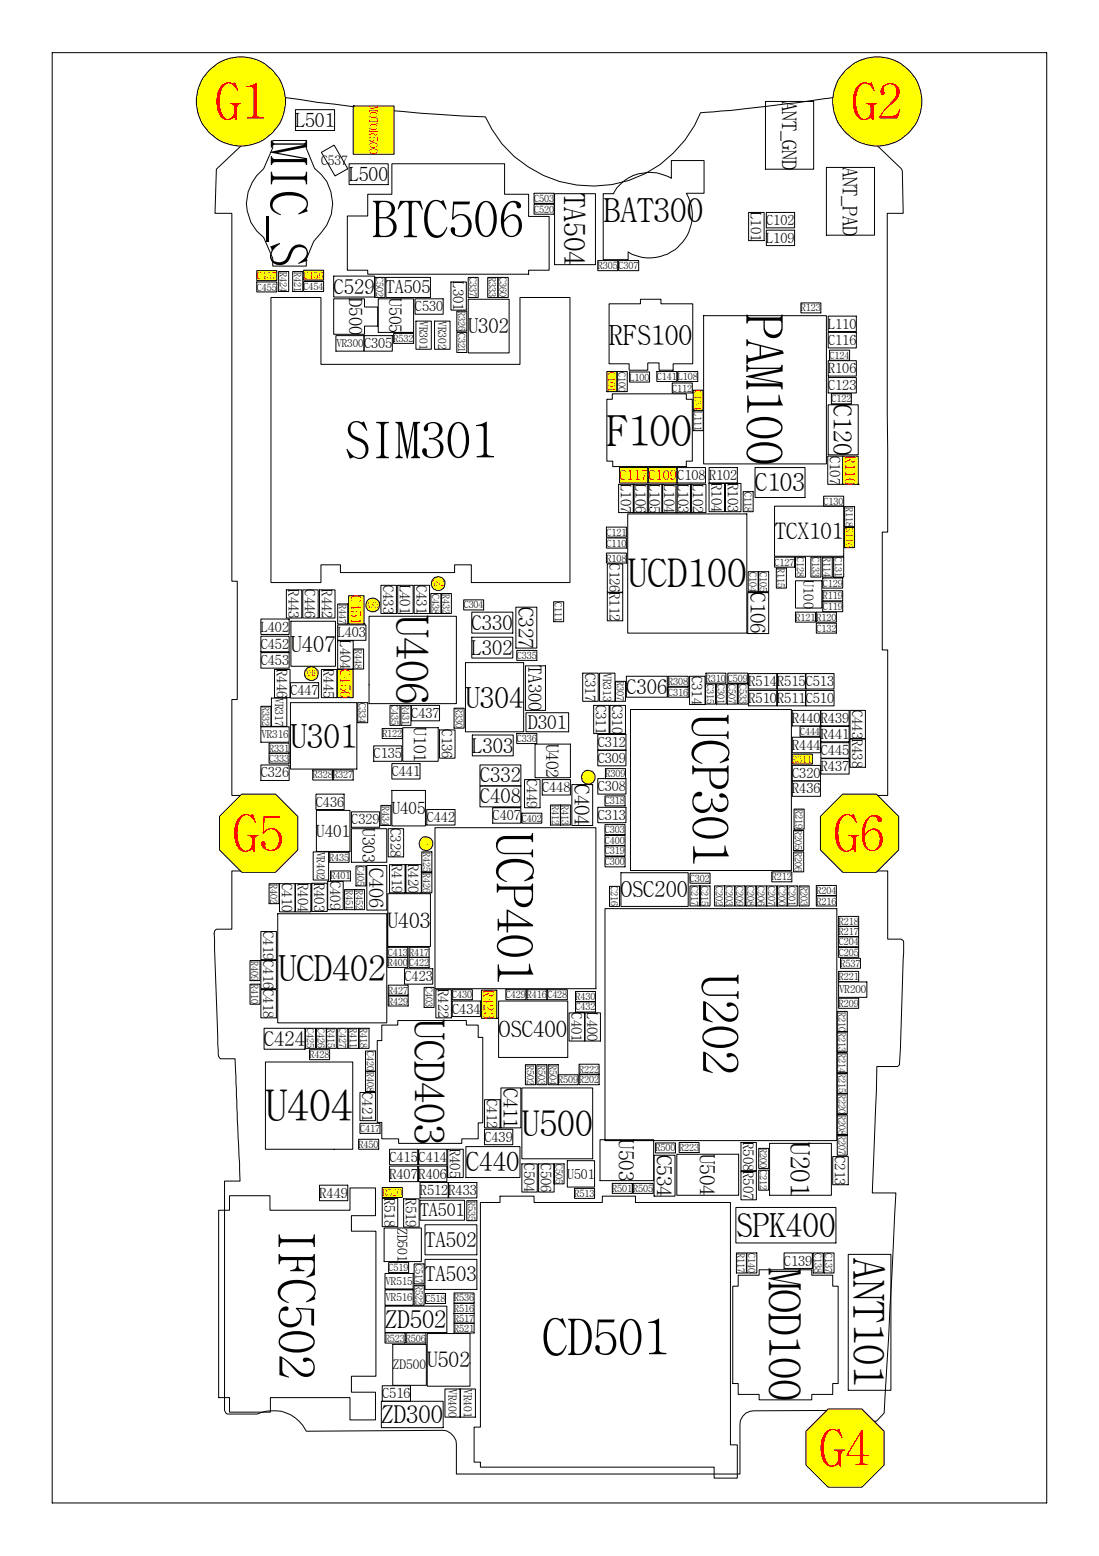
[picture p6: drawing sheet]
<svg xmlns="http://www.w3.org/2000/svg" width="210mm" height="297mm" viewBox="0 0 210 297" stroke-linecap="round" stroke-linejoin="round" font-family="sans-serif">
<path d="M10 10.1h189.9v276.8h-189.9zM53.1 18.4a353.9 353.9 0 0 0 39.6 3.9 22.3 22.3 0 0 0 20.8 13.2 22.3 22.3 0 0 0 20.3-14 384.3 384.3 0 0 0 26.6-3.1 7.3 7.3 0 0 0 5.6 7.9l6.3 6.1 .2 8.3h-3v60.9h-1v22.5h1v27.7h-5.3a7.2 7.2 0 0 0-7.2 7.3 7.2 7.2 0 0 0 7.2 7.2h5.3v13h2.6l.4 .3 .1 .2-.8 23.1a.64 .64 0 0 1-.4 .7h-3.9l-.9 24.1h4.5l-2.2 42-1.5 1.6h-1a7 7 0 0 0-5-2.1l-17.5 .1a2.55 2.55 0 0 0-2.6 2.6v9.5h-54.1v-5.7a2.79 2.79 0 0 0-2.7-2.7l-26 .2a7.1 7.1 0 0 0-9.4-3.3h-5.7l-.3-.2-.2-.5v-43.7h2.9l-.9-23.4h-2.7l-.3-.1a1.59 1.59 0 0 1-.2-1.6l-.7-19.2v-3.5l.4-.3h2.9v-11.1h5.2a7.2 7.2 0 0 0 7.1-7.2 7.2 7.2 0 0 0-7.1-7.3h-5.2v-18.3h1v-22.5h-1v-70.3h-3.2l.2-8.3 6.4-6.1a7.1 7.1 0 0 0 5.4-7.9z" fill="none" stroke="#000" stroke-width=".19"/>
<circle cx="59.5" cy="128.6" r="1.32" fill="#ff0" stroke="#000" stroke-width=".19"/>
<path d="M146.2 19.4h9.2v12.9h-9.2zM157.8 32h9.2v12.9h-9.2zM162 239.5h8.2v25.9h-8.2z" fill="none" stroke="#000" stroke-width=".19"/>
<g fill="#ff0" stroke="#000" stroke-width=".19">
<circle cx="83.7" cy="111.4" r="1.28"/>
<circle cx="71.2" cy="115.5" r="1.29"/>
</g>
<path d="M115.2 37h2a7.6 7.6 0 0 1 7-4.1 9.4 9.4 0 0 1 4 1.1v-3.4h6.3v6.3h-3.4a8.1 8.1 0 0 1-1.2 9.9 8.1 8.1 0 0 1-9.9 1.3v1.5h-4.8z" fill="none" stroke="#000" stroke-width=".19"/>
<circle cx="112.4" cy="148.3" r="1.29" fill="#ff0" stroke="#000" stroke-width=".19"/>
<path d="M74.8 31.3h21.6v5.8h4.6v4.2h3.9v10.3h-3.9v.7h-30.8v-.7h-3.9v-10.4h3.9v-4.1h4.6zM117.9 70.9h1.9v3.9h-1.9z" fill="none" stroke="#000" stroke-width=".19"/>
<path d="M115.9 70.9h1.9v3.9h-1.9z" fill-rule="evenodd" fill="#ff0" stroke="#000" stroke-width=".19"/>
<path d="M146.4 40.6h5.4v2.9h-5.4zM129.3 89.3h5.4v2.9h-5.4zM144.2 89.3h9.6v5.7h-9.6zM158.1 87.1h2.9v5.4h-2.9zM142.8 113.1h4v7.8h-4zM142.9 109.1h1.9v3.8h-1.9zM144.9 109.1h1.9v3.8h-1.9z" fill="none" stroke="#000" stroke-width=".19"/>
<path d="M123.9 89.3h5.4v2.9h-5.4z" fill-rule="evenodd" fill="#ff0" stroke="#000" stroke-width=".19"/>
<path d="M128.4 73.1h3.8v1.9h-3.8zM158.2 63.5h5.4v2.9h-5.4zM105.7 114.9h2v3.8h-2zM115.8 102.7h3.8v1.9h-3.8z" fill="none" stroke="#000" stroke-width=".19"/>
<path d="M118.3 89.3h5.4v2.9h-5.4z" fill-rule="evenodd" fill="#ff0" stroke="#000" stroke-width=".19"/>
<g fill="none" stroke="#000" stroke-width=".19">
<path d="M158.2 77.3h5.7v9.5h-5.7zM158.2 72.1h5.4v2.9h-5.4zM158.4 66.8h3.9v2h-3.9zM158.8 75.2h3.8v1.9h-3.8zM141.9 93.9h1.9v3.8h-1.9zM157.3 94.7h3.8v1.9h-3.8zM115.8 100.6h3.8v1.9h-3.8zM116 107.7h2.9v5.4h-2.9zM147.9 106.4h3.9v1.9h-3.9zM151.9 106.4h1.9v3.8h-1.9zM154.9 106.4h1.9v3.8h-1.9zM155.9 119h3.8v1.9h-3.8z"/>
<path d="M157.1 114.9h3.9v1.9h-3.9zM157.1 110.3h3.9v2h-3.9zM159.2 106.4h1.9v3.8h-1.9z"/>
</g>
<path d="M132.4 74.5h1.9v3.8h-1.9z" fill-rule="evenodd" fill="#ff0" stroke="#000" stroke-width=".19"/>
<g fill="none" stroke="#000" stroke-width=".19">
<path d="M89.4 53h1.9v3.8h-1.9zM95.1 53h2v3.8h-2zM118.2 49.7h3.8v2h-3.8zM69.5 64.1h5.4v2.9h-5.4zM87.2 63.5h2v3.8h-2zM125.5 70.9h3.8v1.9h-3.8zM57.8 112.6h3v5.4h-3zM72.7 111.7h3v5.4h-3zM79.1 111.7h2.9v5.4h-2.9zM82.3 113.3h1.9v3.8h-1.9zM88.6 114.5h3.8v1.9h-3.8zM90.1 116.9h7.8v4h-7.8z"/>
<path d="M98.5 115.9h4v7.8h-4zM55.5 130.3h5.4v3h-5.4zM68.3 134.1h1.9v3.9h-1.9zM74.5 134.7h1.9v3.8h-1.9zM78.6 134.7h5.3v2.9h-5.3zM83.9 139.3h3v5.4h-3zM98.7 124.2h3.8v1.9h-3.8zM111.3 128.5h3v5.4h-3zM113.4 134.7h2.9v5.3h-2.9zM116.5 134.7h3v5.3h-3zM119.6 129.1h7.8v4h-7.8zM127.6 131.2h3.8v1.9h-3.8z"/>
<path d="M131.7 129.1h3v5.4h-3zM134.7 130.6h2v3.8h-2zM136.8 130.6h1.9v3.8h-1.9zM152.8 138.7h3.8v1.9h-3.8zM162.3 135.6h3v5.4h-3zM49.8 146h5.4v3h-5.4zM51.4 143.8h3.8v1.9h-3.8zM60.3 151.6h5.4v2.9h-5.4zM67.1 155h5.4v2.9h-5.4zM71.4 142.4h5.4v2.9h-5.4zM74.1 158.2h3v5.4h-3zM74.8 145.8h5.4v2.9h-5.4z"/>
<path d="M81.5 154.5h5.4v3h-5.4zM91.7 146h7.8v4h-7.8zM91.7 150h7.8v4h-7.8zM94.1 154.2h5.4v2.9h-5.4zM98.7 140h3.8v1.9h-3.8zM99.7 155.2h3.8v1.9h-3.8zM100.2 148.8h2.9v5.4h-2.9zM103.6 148.8h5.3v3h-5.3zM109.2 149.8h4v7.8h-4zM114.2 148.6h5.3v3h-5.3zM114.2 143.3h5.3v2.9h-5.3zM114.2 140.2h5.3v3h-5.3z"/>
<path d="M114.2 154.1h5.3v3h-5.3zM115.5 157.4h3.9v1.9h-3.9zM115.5 151.9h3.9v1.9h-3.9zM115.5 159.5h3.9v1.9h-3.9zM151.3 146.1h5.4v3h-5.4zM156.8 141.8h5.4v2.9h-5.4zM49.8 177.8h3v5.4h-3zM53.4 168.7h2.9v5.4h-2.9zM62.6 168.3h3v5.4h-3zM68 165.3h1.9v3.8h-1.9zM70.1 165.2h3.8v8.5h-3.8zM115.5 163.6h3.9v1.9h-3.9z"/>
<path d="M115.5 161.5h3.9v1.9h-3.9zM116.4 169.2h1.9v3.8h-1.9zM131.8 169.1h1.9v3.9h-1.9zM131.8 166.7h3.8v1.9h-3.8zM133.7 169.1h1.9v3.9h-1.9zM136.5 169.1h1.9v3.9h-1.9zM138.4 169.1h1.9v3.9h-1.9zM140.4 169.1h1.9v3.9h-1.9zM142.5 169.1h1.9v3.9h-1.9zM144.5 169.1h1.9v3.9h-1.9zM146.5 169.1h1.9v3.9h-1.9zM148.5 169.1h1.9v3.9h-1.9z"/>
<path d="M150.4 169.1h1.9v3.9h-1.9zM160.2 178.9h3.8v1.9h-3.8zM49.8 183.4h3v5.3h-3zM49.8 188.9h3v5.4h-3zM50.4 196.3h7.9v4h-7.9zM58.3 196.3h2v3.8h-2zM60.4 196.3h1.9v3.8h-1.9zM64.5 196.3h1.9v3.8h-1.9zM74.1 180.8h3.8v2h-3.8zM77.3 184.9h5.4v3h-5.4zM78.1 182.8h3.9v1.9h-3.9zM81 188.5h1.9v3.8h-1.9z"/>
<path d="M86.4 188.9h3.8v1.9h-3.8zM86.4 191.1h5.4v3h-5.4zM96.6 188.9h3.9v1.9h-3.9zM104.5 188.9h3.9v1.9h-3.9zM108.7 193.4h3v5.3h-3zM109.9 191.3h3.8v1.9h-3.8zM160.2 180.8h3.8v2h-3.8zM68.7 214.4h3.9v2h-3.9zM68.7 208.6h3v5.3h-3zM69.8 200.6h1.9v3.9h-1.9zM74.4 219.4h5.4v3h-5.4zM80 219.4h5.3v3h-5.3z"/>
<path d="M89 218.9h10.3v5.9h-10.3zM92.5 209.9h3v5.4h-3zM92.5 215.6h5.4v2.9h-5.4zM95.7 207.7h3.8v7.6h-3.8zM142.6 239.2h1.9v3.8h-1.9zM144.9 223.4h1.9v3.8h-1.9zM149.8 239.2h5.4v2.9h-5.4zM155.3 239.2h1.9v3.8h-1.9zM157.4 239.2h1.9v3.8h-1.9zM159 220.8h3v5.4h-3z"/>
</g>
<g fill="#ff0" stroke="#000" stroke-width=".19">
<path d="M64.5 127.8v5.4h3v-5.4z" fill-rule="evenodd"/>
<path d="M66.6 113.7v5.4h2.9v-5.4z" fill-rule="evenodd"/>
</g>
<path d="M49 53.8h3.9v1.9h-3.9zM58 53.7h3.8v1.9h-3.8zM49.8 121.5h5.4v2.9h-5.4zM49.8 124.6h5.4v3h-5.4z" fill="none" stroke="#000" stroke-width=".19"/>
<g fill="#ff0" stroke="#000" stroke-width=".19">
<path d="M58 51.6h3.8v1.9h-3.8z" fill-rule="evenodd"/>
<path d="M49 51.7h3.9v1.9h-3.9z" fill-rule="evenodd"/>
</g>
<g fill="none" stroke="#000" stroke-width=".19">
<path d="M61.4 29.1l2.4-1.4 2.6 4.5-2.4 1.4zM102 36.9h3.8v1.9h-3.8zM102 39h3.8v1.9h-3.8zM63.7 52.7h7.8v4h-7.8zM63.7 57h5.9v1.6h2.5v3.7h-2.5v1.5h-5.9zM71.6 53h1.9v3.8h-1.9zM79.3 57h5.3v3h-5.3zM115.9 76.2h1v-1h14.2v1h1.1v11.8h-1.1v1.1h-14.1v-1.1h-1.1zM100.5 136.1h8.1v3.6h-8.1zM138.9 130.6h1.9v3.8h-1.9zM139 128.5h3.8v1.9h-3.8zM141 130.6h1.9v3.8h-1.9z"/>
<path d="M153.9 131.8h5.4v2.9h-5.4zM153.9 128.6h5.4v2.9h-5.4zM91.8 229.6h3.7v-1.3h6.5v1.3h13v-1.3h6.4v1.3h18.1v46.2h1.3v6.4h-4.4v-2.1h-44.6v-1h-1.2v-6.7h1.2zM99.7 222.2h2.9v5.4h-2.9zM102.9 222.2h2.9v5.4h-2.9zM105.8 222.2h1.9v3.8h-1.9zM124.9 220.5h4v7.8h-4zM74.2 241h3.8v1.9h-3.8zM79.1 241.3h1.9v3.8h-1.9zM81.3 246.9h3.8v1.9h-3.8zM73 264.5h5.4v3h-5.4z"/>
</g>
<g fill="#ff0" stroke="#000" stroke-width=".19">
<circle cx="46" cy="19.4" r="8.5"/>
<circle cx="167.6" cy="19.4" r="8.5"/>
<circle cx="161.4" cy="276.4" r="8.1"/>
<circle cx="49.4" cy="159.1" r="8.1"/>
<circle cx="164.2" cy="159.1" r="8.1"/>
</g>
<g fill="none" stroke="#000" stroke-width=".19">
<path d="M56.4 20.9h7.5v4h-7.5zM66.7 31.3h7.4v3.9h-7.4zM86.1 53.8h3v5.4h-3zM143 40.6h2.9v5.3h-2.9zM146.4 43.9h5.4v3h-5.4zM120.2 71h3.9v1.9h-3.9zM129.4 70.9h3.9v1.9h-3.9zM132.4 78.4h1.9v3.8h-1.9zM158.2 60.3h5.4v3h-5.4zM118.2 92.5h2.9v5.4h-2.9zM120.9 92.5h3v5.4h-3zM123.6 92.5h3v5.4h-3z"/>
<path d="M126.4 92.5h2.9v5.4h-2.9zM129.1 92.5h3v5.4h-3zM131.9 92.5h2.9v5.4h-2.9zM49.8 118.2h5.4v2.9h-5.4zM64.5 119.3h5.4v2.9h-5.4zM76 111.7h2.9v5.4h-2.9zM64.5 122.3h3v5.4h-3zM90.1 121.6h7.8v4h-7.8zM90.2 140.3h7.8v4h-7.8zM111.7 193.4h3v5.3h-3zM43.8 228.3h7.8v2.7h15.2v-4.2h4.9v5.3h-4.6v2.9h4.7v27.7h-4.7v3.1h4.6v5.3h-4.9v-4.3h-15.2v2.8h-7.8v-2.8h-2v-35.8h2z"/>
</g>
<circle cx="81.4" cy="161" r="1.29" fill="#ff0" stroke="#000" stroke-width=".19"/>
<path d="M52.1 26.8h6.4v1.5l1.6 3.8a8.3 8.3 0 0 1 1.3 12.3l-1.5 1.7-1.4 3.4v1.3h-6.4v-1.5l-1.7-4a8.1 8.1 0 0 1 0-13.1l1.7-4zM141 243.4h4v-1h10v1h4v2.1h1.1v18.6h-1.1v2.1h-4v1h-10v-1h-4v-2.1h-1v-18.6h1z" fill="none" stroke="#000" stroke-width=".19"/>
<path d="M67.5 20.2v9.2h7.8v-9.2z" fill-rule="evenodd" fill="#ff0" stroke="#000" stroke-width=".19"/>
<path d="M134.4 60.3h23.4v28.3h-23.4zM158.2 68.9h5.4v2.9h-5.4zM135.4 89.3h5.4v2.9h-5.4zM135.4 92.3h3v5.4h-3zM138.6 92.3h2.9v5.4h-2.9zM115.8 105.6h3.8v1.9h-3.8zM118.6 166.6h12.8v6.4h-12.8zM95.2 191.1h13.2v10.8h-13.2z" fill="none" stroke="#000" stroke-width=".19"/>
<path d="M161 87.1v5.4h2.9v-5.4z" fill-rule="evenodd" fill="#ff0" stroke="#000" stroke-width=".19"/>
<path d="M116 113.1h2.9v5.4h-2.9zM148.3 108.4h1.9v3.9h-1.9zM157.1 106.4h1.9v3.8h-1.9z" fill="none" stroke="#000" stroke-width=".19"/>
<path d="M161.3 100.7h1.9v3.8h-1.9z" fill-rule="evenodd" fill="#ff0" stroke="#000" stroke-width=".19"/>
<g fill="none" stroke="#000" stroke-width=".19">
<path d="M114.2 49.7h3.8v2h-3.8zM153 57.8h3.8v1.9h-3.8zM161.3 96.7h1.9v3.8h-1.9zM151.9 116.9h3.8v1.9h-3.8zM155.9 116.9h3.8v1.9h-3.8zM157.1 112.8h3.9v1.9h-3.9zM73 139.1h3.8v1.9h-3.8zM117.6 130.1h1.9v3.8h-1.9zM127.6 129.1h3.8v1.9h-3.8zM134.8 128.5h3.8v1.9h-3.8zM115.6 146.7h3.9v1.9h-3.9zM151.6 158.5h1.9v3.8h-1.9z"/>
<path d="M151.7 154.5h1.9v3.8h-1.9zM147.4 166.4h3.8v1.9h-3.8zM151.6 162.6h1.9v3.8h-1.9zM152.6 169.1h1.9v3.9h-1.9zM155.9 169h3.8v1.9h-3.8zM155.9 171h3.8v2h-3.8zM160.2 176.8h3.8v2h-3.8zM160.2 174.9h3.8v1.9h-3.8zM159.9 193.1h1.9v3.8h-1.9zM159.9 197h1.9v3.8h-1.9zM160.2 190.6h3.8v1.9h-3.8zM160.2 185.4h3.8v2h-3.8z"/>
<path d="M110.6 205.2h3.8v1.9h-3.8zM110.6 203.2h3.8v1.9h-3.8zM129.7 218.1h3.8v1.9h-3.8zM144.9 219.2h1.9v3.9h-1.9zM159.9 216.7h1.9v3.8h-1.9zM159.9 212.8h1.9v3.8h-1.9zM159.9 201h1.9v3.8h-1.9zM159.9 204.9h1.9v3.8h-1.9zM159.9 208.8h1.9v3.8h-1.9zM140.7 239.2h1.9v3.8h-1.9z"/>
</g>
<path d="M151.3 144h3.9v1.9h-3.9z" fill-rule="evenodd" fill="#ff0" stroke="#000" stroke-width=".19"/>
<g fill="none" stroke="#000" stroke-width=".19">
<path d="M55.9 51.8h1.9v3.8h-1.9zM87.2 59.4h2v3.8h-2zM93.2 53h1.9v3.8h-1.9zM49.8 134.8h2v3.9h-2zM86.7 135.2h1.9v3.8h-1.9zM51.4 141.9h3.8v1.9h-3.8zM59.7 147h3.8v1.9h-3.8zM63.6 147h3.9v1.9h-3.9zM105.1 153.7h1.9v3.8h-1.9zM107 153.7h1.9v3.8h-1.9zM51.4 168.7h1.9v3.8h-1.9zM56.4 168.7h3v5.4h-3z"/>
<path d="M59.6 168.6h2.9v5.4h-2.9zM63.1 166.3h3.8v1.9h-3.8zM74.4 165.1h3v5.3h-3zM77.5 165.1h3v5.3h-3zM47.8 183.4h1.9v3.8h-1.9zM47.8 187.9h1.9v3.8h-1.9zM62.3 196.3h1.9v3.8h-1.9zM66.6 196.3h1.9v3.8h-1.9zM68.6 196.3h1.9v3.8h-1.9zM74.1 182.8h3.8v1.9h-3.8zM78.1 180.8h3.9v2h-3.9zM83.2 188.9h3v5.4h-3z"/>
<path d="M100.6 188.9h3.8v1.9h-3.8zM69.8 204.6h1.9v3.8h-1.9zM85.5 219.4h3v5.4h-3zM74.4 222.6h5.4v3h-5.4zM80 222.6h5.3v3h-5.3z"/>
</g>
<path d="M91.9 189v5.4h3v-5.4z" fill-rule="evenodd" fill="#ff0" stroke="#000" stroke-width=".19"/>
<g fill="none" stroke="#000" stroke-width=".19">
<path d="M53.2 51.8h1.9v3.8h-1.9zM54.7 112.6h2.9v5.4h-2.9zM61 112.6h3v5.4h-3zM64.5 115.3h1.9v3.8h-1.9zM84.3 113.3h1.9v3.8h-1.9zM52.4 127.8h3v5.4h-3zM61.4 127.8h2.9v5.4h-2.9zM67.5 123.9h1.9v3.8h-1.9zM76.6 134.7h1.9v3.8h-1.9zM143 131.8h5.4v2.9h-5.4zM143 128.6h5.4v2.9h-5.4zM148.5 131.8h5.3v2.9h-5.3z"/>
<path d="M148.5 128.6h5.3v2.9h-5.3zM151.3 135.6h5.4v3h-5.4zM156.8 135.6h5.4v3h-5.4zM156.8 138.7h5.4v2.9h-5.4zM72.7 153.8h2v3.8h-2zM151.3 149.1h5.4v2.9h-5.4zM151.3 140.7h5.4v3h-5.4zM156.8 144.8h5.4v3h-5.4zM162.3 141.1h3v5.4h-3zM62.9 162.7h3.8v1.9h-3.8zM65.8 169.8h1.9v3.9h-1.9zM67.7 169.8h1.9v3.9h-1.9z"/>
<path d="M80.6 162.6h1.9v3.8h-1.9zM80.6 166.6h1.9v3.8h-1.9zM74.1 188.1h3.9v1.9h-3.9zM74.1 190.1h3.9v1.9h-3.9zM109.9 189.3h3.8v1.9h-3.8zM59.1 200.4h3.8v1.9h-3.8zM68.5 217.5h3.8v1.9h-3.8zM100.4 203.2h1.9v3.9h-1.9zM102.5 203.2h1.9v3.9h-1.9zM104.7 203.2h1.9v3.9h-1.9zM106.6 205.2h3.8v1.9h-3.8zM125.2 218.2h3.8v1.9h-3.8z"/>
<path d="M141.5 218.1h3v5.4h-3zM61 226.3h5.4v2.9h-5.4zM73 228.8h3v5.4h-3zM77.1 228.9h3v5.4h-3zM80.2 225.7h5.4v3h-5.4zM85.7 225.7h5.4v3h-5.4zM109.7 226.9h3.9v1.9h-3.9zM116.9 225.9h3.9v1.9h-3.9zM120.9 225.9h3.9v1.9h-3.9zM141.5 223.6h3v5.4h-3zM77.5 254.5h3.8v1.9h-3.8zM86.7 248.8h3.9v1.9h-3.9z"/>
<path d="M86.7 250.7h3.9v1.9h-3.9z"/>
</g>
<path d="M73 226.7h3.8v1.9h-3.8z" fill-rule="evenodd" fill="#ff0" stroke="#000" stroke-width=".19"/>
<g fill="none" stroke="#000" stroke-width=".19">
<path d="M105.9 37h7.8v13.5h-7.8zM51.8 56.8h9.5v12.8h38v-12.8h9.6v54.4h-18.9v-3.4h-3.2v1.5h-21.8v-1.5h-3.7v3.4h-9.5zM72.2 57h6.8v6.5h-6.8zM73.7 53h8.5v3.8h-8.5zM89.4 57.1h7.8v10.3h-7.8zM116.3 58h6v-.9h3.9v.9h6.1v11.4h-3.7v1.3h-2.7v-1.4h-2.2v1.4h-3.5v-1.3h-3.9zM64.2 64.1h5.3v2.9h-5.3zM75.2 63.6h3.8v2h-3.8zM79.4 61.3h3v5.4h-3zM83 61.3h3v5.4h-3zM119.9 98.1h22.7v22.8h-22.7zM147.9 96.6h13.2v9.6h-13.2z"/>
<path d="M55.6 118.6h8.5v8.6h-8.5zM70.5 117.6h16.7v16.7h-16.7zM151.9 110.9h5.1v5.2h-5.1zM49.8 138.7h5.4v3h-5.4zM51.8 133.3h3v5.4h-3zM55.5 134.1h12.7v12.7h-12.7zM76.9 138.9h6.8v6.4h-6.8zM88.9 126.5h11.1v13.2h-11.1zM100.4 127.1h3.8v8.5h-3.8zM114.5 128.5h3v5.4h-3zM120.4 135.4h30.8v30.8h-30.8zM60.4 154.7h6.4v7.8h-6.4z"/>
<path d="M67.1 158.2h6.8v6.4h-6.8zM74.8 150.9h6.5v6.8h-6.5zM83.1 158h30.7v30.7h-30.7zM102.2 142h6.7v6.5h-6.7zM53 174.4h20.9v20.9h-20.9zM59.8 162.6h3v5.4h-3zM74.1 170.6h8.1v10.1h-8.1zM115.5 173.5h44.3v44.2h-44.3zM72.9 195.7h3.1v-.9h13.1v.9h2.2v2.3h.9v16.4h-.9v3h-3.1v.9h-12.1v-.9h-3.2v-3.1h-.8v-15.7h.8zM160.2 187.5h5.4v2.9h-5.4zM160.5 182.9h3.8v1.9h-3.8zM50.7 202.7h16.7v16.7h-16.7z"/>
<path d="M99.7 207.7h13.5v13.5h-13.5zM114.6 217.6h10.2v7.8h-10.2zM147 218.3h11.8v9.9h-11.8zM73.4 234.4h7.1v6.4h-7.1zM80.2 229.1h8.5v3.8h-8.5zM81.2 233.8h9.9v5.7h-9.9zM89.2 229.2h1.9v3.8h-1.9zM108.4 221.6h5.2v5h-5.2zM129.3 220.3h11.8v7.9h-11.8zM140.5 230.5h19.2v6.8h-19.2zM73.5 254.5h3.9v1.9h-3.9zM73.5 243.1h5.4v3h-5.4z"/>
<path d="M73.5 246.2h5.4v3h-5.4zM73.5 249.3h11.8v5.1h-11.8zM75 256.6h6.4v7.9h-6.4zM79.1 245.4h1.9v3.8h-1.9zM81.2 240.4h9.9v5.7h-9.9zM81.6 254.6h8.2v10h-8.2zM86.7 252.6h3.9v1.9h-3.9zM86.7 246.8h3.9v2h-3.9zM72.8 267.5h11.8v5h-11.8zM85 265.2h2.9v5.3h-2.9zM87.9 265.2h2.9v5.3h-2.9z"/>
</g>
<g font-size="9.6" fill="#f00">
<text x="41.2" y="22.8">G1</text>
<text x="162.7" y="22.8">G2</text>
<text x="44.6" y="162.5">G5</text>
<text x="159.3" y="162.5">G6</text>
<text x="156.6" y="279.8">G4</text>
</g>
<g font-size="9.6">
<text x="51.7" y="26.8" transform="rotate(90 51.7 26.8)">MIC_S</text>
<text x="71.1" y="45.3">BTC506</text>
<text x="142.6" y="59.9" transform="rotate(90 142.6 59.9)">PAM100</text>
<text x="65.8" y="87.5">SIM301</text>
<text x="132.2" y="136.3" transform="rotate(90 132.2 136.3)">UCP301</text>
<text x="94.9" y="158.9" transform="rotate(90 94.9 158.9)">UCP401</text>
<text x="134.1" y="185.9" transform="rotate(90 134.1 185.9)">U202</text>
<text x="53.2" y="234.4" transform="rotate(90 53.2 234.4)">IFC502</text>
<text x="103.6" y="258.7">CD501</text>
</g>
<text font-size="8.6" x="75.6" y="117.4" transform="rotate(90 75.6 117.4)">U406</text>
<text font-size="8.5" x="146.8" y="242.1" transform="rotate(90 146.8 242.1)">MOD100</text>
<text font-size="8.3" x="50.7" y="214.1">U404</text>
<g font-size="8.2">
<text x="115.9" y="85.1">F100</text>
<text x="163" y="240.2" transform="rotate(90 163 240.2)">ANT101</text>
</g>
<text font-size="8" x="79.1" y="194.5" transform="rotate(90 79.1 194.5)">UCD403</text>
<text font-size="7.6" x="119.9" y="112.1">UCD100</text>
<text font-size="6.9" x="53.2" y="187.3">UCD402</text>
<text font-size="6.8" x="99.7" y="216.9">U500</text>
<g font-size="6.3">
<text x="115.3" y="42.3">BAT300</text>
<text x="55.5" y="142.7">U301</text>
<text x="140.6" y="236.1">SPK400</text>
</g>
<g font-size="5.6">
<text x="107.7" y="36.8" transform="rotate(90 107.7 36.8)">TA504</text>
<text x="88.9" y="135.1">U304</text>
</g>
<text font-size="5.3" x="116.4" y="65.8">RFS100</text>
<g font-size="5.1">
<text x="151" y="218.1" transform="rotate(90 151 218.1)">U201</text>
<text x="89" y="223.6">C440</text>
</g>
<text font-size="4.9" x="159.2" y="77.2" transform="rotate(90 159.2 77.2)">C120</text>
<text font-size="4.8" x="144.2" y="93.8">C103</text>
<g font-size="4.7">
<text x="73.6" y="253.6">ZD502</text>
<text x="72.9" y="271.7">ZD300</text>
</g>
<g font-size="4.3">
<text x="148" y="103">TCX101</text>
<text x="55.5" y="124.4">U407</text>
<text x="118.6" y="171.3">OSC200</text>
<text x="95.3" y="198">OSC400</text>
</g>
<g font-size="4.1">
<text x="74" y="177.1">U403</text>
<text x="81.6" y="261">U502</text>
</g>
<g font-size="4">
<text x="143.3" y="113.1" transform="rotate(90 143.3 113.1)">C106</text>
<text x="99" y="115.8" transform="rotate(90 99 115.8)">C327</text>
<text x="109.7" y="149.7" transform="rotate(90 109.7 149.7)">C404</text>
<text x="118.2" y="217.5" transform="rotate(90 118.2 217.5)">U503</text>
<text x="125.4" y="220.5" transform="rotate(90 125.4 220.5)">C534</text>
<text x="133.7" y="220.3" transform="rotate(90 133.7 220.3)">U504</text>
</g>
<g font-size="3.9">
<text x="63.7" y="56">C529</text>
<text x="89.4" y="63.6">U302</text>
<text x="90.1" y="120.2">C330</text>
<text x="90.1" y="125">L302</text>
<text x="119.6" y="132.4">C306</text>
<text x="90.2" y="143.7">L303</text>
<text x="91.7" y="149.4">C332</text>
<text x="91.7" y="153.4">C408</text>
<text x="50.4" y="199.6">C424</text>
<text x="81.2" y="238">TA502</text>
<text x="81.2" y="244.6">TA503</text>
</g>
<g font-size="3.8">
<text x="149.4" y="19.2" transform="rotate(90 149.4 19.2)">ANT_GND</text>
<text x="161" y="31.8" transform="rotate(90 161 31.8)">ANT_PAD</text>
<text x="70.5" y="165.7" transform="rotate(90 70.5 165.7)">C406</text>
<text x="96.1" y="207.7" transform="rotate(90 96.1 207.7)">C411</text>
</g>
<g font-size="3.7">
<text x="56.4" y="24.2">L501</text>
<text x="66.7" y="34.5">L500</text>
</g>
<text font-size="3.6" x="100.9" y="139.2">D301</text>
<g font-size="3.5">
<text x="66.7" y="57" transform="rotate(90 66.7 57)">D500</text>
<text x="101" y="127" transform="rotate(90 101 127)">TA300</text>
</g>
<g font-size="3.4">
<text x="73.7" y="56">TA505</text>
<text x="80.2" y="232.2">TA501</text>
</g>
<g font-size="3.3">
<text x="74.4" y="57" transform="rotate(90 74.4 57)">U505</text>
<text x="79.1" y="138.8" transform="rotate(90 79.1 138.8)">U101</text>
<text x="104.3" y="141.9" transform="rotate(90 104.3 141.9)">U402</text>
<text x="69.2" y="158.1" transform="rotate(90 69.2 158.1)">U303</text>
</g>
<g font-size="3.2">
<text x="74.8" y="155.4">U405</text>
<text x="60.4" y="159.7">U401</text>
</g>
<g font-size="2.8">
<text x="143.4" y="40.4" transform="rotate(90 143.4 40.4)">L101</text>
<text x="86.6" y="53.7" transform="rotate(90 86.6 53.7)">L301</text>
<text x="158.5" y="87" transform="rotate(90 158.5 87)">C107</text>
<text x="118.6" y="92.4" transform="rotate(90 118.6 92.4)">L107</text>
<text x="121.4" y="92.4" transform="rotate(90 121.4 92.4)">L106</text>
<text x="124.1" y="92.4" transform="rotate(90 124.1 92.4)">L105</text>
<text x="126.8" y="92.4" transform="rotate(90 126.8 92.4)">L104</text>
<text x="129.5" y="92.4" transform="rotate(90 129.5 92.4)">L103</text>
<text x="132.3" y="92.4" transform="rotate(90 132.3 92.4)">L102</text>
<text x="135.9" y="92.2" transform="rotate(90 135.9 92.2)">R104</text>
<text x="139" y="92.2" transform="rotate(90 139 92.2)">R103</text>
<text x="116.4" y="107.5" transform="rotate(90 116.4 107.5)">C126R112</text>
<text x="55.1" y="112.5" transform="rotate(90 55.1 112.5)">R443</text>
<text x="58.3" y="112.5" transform="rotate(90 58.3 112.5)">C446</text>
<text x="61.5" y="112.5" transform="rotate(90 61.5 112.5)">R442</text>
<text x="73.2" y="111.6" transform="rotate(90 73.2 111.6)">C433</text>
<text x="76.4" y="111.6" transform="rotate(90 76.4 111.6)">L401</text>
<text x="79.5" y="111.6" transform="rotate(90 79.5 111.6)">C431</text>
<text x="64.9" y="122.2" transform="rotate(90 64.9 122.2)">L404C450</text>
<text x="52.9" y="127.7" transform="rotate(90 52.9 127.7)">R446</text>
<text x="61.8" y="127.7" transform="rotate(90 61.8 127.7)">R445</text>
<text x="111.7" y="128.4" transform="rotate(90 111.7 128.4)">C317</text>
<text x="132.1" y="129" transform="rotate(90 132.1 129)">C314</text>
<text x="113.8" y="134.6" transform="rotate(90 113.8 134.6)">C311</text>
<text x="116.9" y="134.6" transform="rotate(90 116.9 134.6)">C310</text>
<text x="162.8" y="135.5" transform="rotate(90 162.8 135.5)">C443R438</text>
<text x="84.4" y="139.3" transform="rotate(90 84.4 139.3)">C136</text>
<text x="100.6" y="148.7" transform="rotate(90 100.6 148.7)">C449</text>
<text x="74.6" y="158.1" transform="rotate(90 74.6 158.1)">C328</text>
<text x="74.8" y="165" transform="rotate(90 74.8 165)">R419</text>
<text x="78" y="165" transform="rotate(90 78 165)">R420</text>
<text x="53.8" y="168.6" transform="rotate(90 53.8 168.6)">C410</text>
<text x="56.9" y="168.6" transform="rotate(90 56.9 168.6)">R404</text>
<text x="60" y="168.5" transform="rotate(90 60 168.5)">R403</text>
<text x="63" y="168.1" transform="rotate(90 63 168.1)">C409</text>
<text x="50.3" y="177.7" transform="rotate(90 50.3 177.7)">C419</text>
<text x="50.3" y="183.3" transform="rotate(90 50.3 183.3)">C416</text>
<text x="50.3" y="188.8" transform="rotate(90 50.3 188.8)">C418</text>
<text x="83.7" y="188.8" transform="rotate(90 83.7 188.8)">R422</text>
<text x="109.1" y="193.3" transform="rotate(90 109.1 193.3)">C401</text>
<text x="112.2" y="193.3" transform="rotate(90 112.2 193.3)">L400</text>
<text x="69.2" y="208.4" transform="rotate(90 69.2 208.4)">C421</text>
<text x="93" y="209.8" transform="rotate(90 93 209.8)">C412</text>
<text x="85.9" y="219.3" transform="rotate(90 85.9 219.3)">R405</text>
<text x="141.9" y="218" transform="rotate(90 141.9 218)">R508</text>
<text x="159.5" y="220.7" transform="rotate(90 159.5 220.7)">C213</text>
<text x="100.1" y="222.1" transform="rotate(90 100.1 222.1)">C504</text>
<text x="103.3" y="222.1" transform="rotate(90 103.3 222.1)">C506</text>
<text x="141.9" y="223.5" transform="rotate(90 141.9 223.5)">R507</text>
<text x="73.4" y="228.7" transform="rotate(90 73.4 228.7)">R518</text>
<text x="77.5" y="228.8" transform="rotate(90 77.5 228.8)">R519</text>
</g>
<g font-size="2.8" fill="#f00">
<text x="161.4" y="87" transform="rotate(90 161.4 87)">R110</text>
<text x="67" y="113.6" transform="rotate(90 67 113.6)">C451</text>
<text x="92.4" y="188.9" transform="rotate(90 92.4 188.9)">R423</text>
</g>
<g font-size="2.7">
<text x="146.3" y="42.9">C102</text>
<text x="146.3" y="46.3">L109</text>
<text x="79.2" y="59.4">C530</text>
<text x="158.2" y="65.9">C116</text>
<text x="158.2" y="62.7">L110</text>
<text x="69.5" y="66.5">C305</text>
<text x="158.2" y="71.2">R106</text>
<text x="158.2" y="74.5">C123</text>
<text x="129.3" y="91.7">C108</text>
<text x="135.4" y="91.7">R102</text>
<text x="153.5" y="110.8" transform="rotate(90 153.5 110.8)">U100</text>
<text x="49.8" y="123.9">C452</text>
<text x="49.8" y="120.6">L402</text>
<text x="64.5" y="121.7">L403</text>
<text x="49.8" y="127">C453</text>
<text x="143" y="131">R514R515</text>
<text x="153.9" y="131">C513</text>
<text x="55.5" y="132.7">C447</text>
<text x="78.5" y="137.1">C437</text>
<text x="143" y="134.2">R510R511</text>
<text x="153.9" y="134.2">C510</text>
<text x="114.2" y="142.6">C312</text>
<text x="151.3" y="143.1">R444</text>
<text x="151.3" y="138">R440</text>
<text x="156.8" y="138">R439</text>
<text x="156.8" y="141.1">R441</text>
<text x="49.8" y="148.4">C326</text>
<text x="71.4" y="144.8">C135</text>
<text x="74.8" y="148.2">C441</text>
<text x="114.2" y="145.6">C309</text>
<text x="151.3" y="148.5">C320</text>
<text x="156.8" y="147.2">R437</text>
<text x="156.8" y="144.2">C445</text>
<text x="60.3" y="154">C436</text>
<text x="103.5" y="151.2">C448</text>
<text x="114.2" y="151">C308</text>
<text x="151.3" y="151.5">R436</text>
<text x="67.1" y="157.4">C329</text>
<text x="81.5" y="156.9">C442</text>
<text x="94.1" y="156.6">C407</text>
<text x="114.2" y="156.5">C313</text>
<text x="77.3" y="187.3">C423</text>
<text x="86.4" y="193.5">C434</text>
<text x="74.4" y="221.8">C415</text>
<text x="79.9" y="221.8">C414</text>
<text x="92.5" y="218">C439</text>
<text x="74.4" y="225">R407</text>
<text x="79.9" y="225">R406</text>
<text x="61" y="228.6">R449</text>
<text x="80.2" y="228.1">R512</text>
<text x="85.7" y="228.1">R433</text>
<text x="149.7" y="241.6">C139</text>
<text x="73" y="266.9">C516</text>
</g>
<g font-size="2.7" fill="#f00">
<text x="118.3" y="91.7">C117</text>
<text x="123.9" y="91.7">C109</text>
</g>
<g font-size="2.6">
<text x="108.3" y="225">U501</text>
<text x="75.9" y="234.4" transform="rotate(90 75.9 234.4)">ZD501</text>
</g>
<g font-size="2.5">
<text x="61.4" y="31.5">C537</text>
<text x="75.1" y="261.4">ZD500</text>
</g>
<text font-size="2.3" fill="#f00" x="70.5" y="20.2" transform="rotate(90 70.5 20.2)">MOTOR500</text>
<g font-size="2.2">
<text x="80.1" y="61.3" transform="rotate(90 80.1 61.3)">VR301</text>
<text x="83.7" y="61.3" transform="rotate(90 83.7 61.3)">VR302</text>
<text x="115.2" y="128.5" transform="rotate(90 115.2 128.5)">VR313</text>
<text x="52.5" y="133.3" transform="rotate(90 52.5 133.3)">VR317</text>
<text x="60.5" y="162.6" transform="rotate(90 60.5 162.6)">VR402</text>
<text x="85.7" y="265.2" transform="rotate(90 85.7 265.2)">VR400</text>
<text x="88.6" y="265.2" transform="rotate(90 88.6 265.2)">VR401</text>
</g>
<g font-size="2.1">
<text x="64.3" y="66.3">VR300</text>
<text x="49.9" y="140.9">VR316</text>
<text x="160.3" y="189.7">VR200</text>
<text x="73.6" y="245.3">VR515</text>
<text x="73.6" y="248.4">VR516</text>
</g>
<g font-size="1.9">
<text x="102" y="40.6">C520</text>
<text x="102" y="38.5">C503</text>
<text x="53.5" y="51.8" transform="rotate(90 53.5 51.8)">R424</text>
<text x="56.2" y="51.8" transform="rotate(90 56.2 51.8)">R421</text>
<text x="71.9" y="53" transform="rotate(90 71.9 53)">C502</text>
<text x="89.7" y="53" transform="rotate(90 89.7 53)">C337</text>
<text x="93.4" y="53" transform="rotate(90 93.4 53)">R333</text>
<text x="95.4" y="53" transform="rotate(90 95.4 53)">C360</text>
<text x="114.2" y="51.4">R305C307</text>
<text x="49.1" y="55.5">C455</text>
<text x="58" y="55.4">C454</text>
<text x="87.5" y="59.4" transform="rotate(90 87.5 59.4)">R326C321</text>
<text x="153" y="59.5">R123</text>
<text x="75.2" y="65.3">R532</text>
<text x="118.1" y="70.9" transform="rotate(90 118.1 70.9)">C100</text>
<text x="158.5" y="68.5">C124</text>
<text x="120.2" y="72.6">L100</text>
<text x="125.5" y="72.6">C141L108</text>
<text x="128.4" y="74.7">C112</text>
<text x="158.8" y="76.8">C122</text>
<text x="142.2" y="93.9" transform="rotate(90 142.2 93.9)">C118</text>
<text x="157.3" y="96.4">C130</text>
<text x="161.5" y="96.7" transform="rotate(90 161.5 96.7)">R118R116</text>
<text x="115.8" y="104.3">C110</text>
<text x="115.8" y="102.3">C121</text>
<text x="115.8" y="107.2">R108</text>
<text x="147.9" y="108">C127</text>
<text x="152.2" y="106.4" transform="rotate(90 152.2 106.4)">C128</text>
<text x="155.1" y="106.4" transform="rotate(90 155.1 106.4)">C133</text>
<text x="157.3" y="106.4" transform="rotate(90 157.3 106.4)">R114</text>
<text x="159.5" y="106.4" transform="rotate(90 159.5 106.4)">C131</text>
<text x="82.5" y="113.3" transform="rotate(90 82.5 113.3)">C438</text>
<text x="84.5" y="113.3" transform="rotate(90 84.5 113.3)">R432</text>
<text x="143.1" y="109.1" transform="rotate(90 143.1 109.1)">C104</text>
<text x="145.1" y="109.1" transform="rotate(90 145.1 109.1)">C105</text>
<text x="148.5" y="108.4" transform="rotate(90 148.5 108.4)">R115</text>
<text x="157.1" y="112">C129</text>
<text x="64.7" y="115.3" transform="rotate(90 64.7 115.3)">R447</text>
<text x="88.6" y="116.1">C304</text>
<text x="106" y="114.9" transform="rotate(90 106 114.9)">C111</text>
<text x="151.9" y="118.5">R121R120</text>
<text x="157.1" y="116.5">C119</text>
<text x="157.1" y="114.4">R119</text>
<text x="67.8" y="123.9" transform="rotate(90 67.8 123.9)">R448</text>
<text x="98.7" y="125.8">C335</text>
<text x="155.9" y="120.6">C132</text>
<text x="117.8" y="130.1" transform="rotate(90 117.8 130.1)">R307</text>
<text x="127.6" y="130.7">R308</text>
<text x="134.8" y="130.1">R310 C509</text>
<text x="135" y="130.6" transform="rotate(90 135 130.6)">C315</text>
<text x="137.1" y="130.6" transform="rotate(90 137.1 130.6)">C301</text>
<text x="139.1" y="130.6" transform="rotate(90 139.1 130.6)">C507</text>
<text x="141.2" y="130.6" transform="rotate(90 141.2 130.6)">C533</text>
<text x="50.1" y="134.8" transform="rotate(90 50.1 134.8)">R332</text>
<text x="68.6" y="134.2" transform="rotate(90 68.6 134.2)">C334</text>
<text x="74.7" y="134.7" transform="rotate(90 74.7 134.7)">C435</text>
<text x="76.8" y="134.7" transform="rotate(90 76.8 134.7)">R431</text>
<text x="87" y="135.2" transform="rotate(90 87 135.2)">R330</text>
<text x="127.6" y="132.8">C316</text>
<text x="51.4" y="143.5">R331</text>
<text x="73" y="140.7">R122</text>
<text x="98.7" y="141.7">C336</text>
<text x="152.8" y="140.3">C444</text>
<text x="51.4" y="145.4">C333</text>
<text x="59.7" y="148.6">R328R327</text>
<text x="115.7" y="148.4">R309</text>
<text x="73" y="153.8" transform="rotate(90 73 153.8)">R434</text>
<text x="105.4" y="153.7" transform="rotate(90 105.4 153.7)">R412</text>
<text x="107.3" y="153.7" transform="rotate(90 107.3 153.7)">R413</text>
<text x="115.5" y="153.6">C318</text>
<text x="151.9" y="154.5" transform="rotate(90 151.9 154.5)">R219R205R206</text>
<text x="99.7" y="156.9">C402</text>
<text x="115.5" y="159">C303</text>
<text x="115.5" y="161.1">C400</text>
<text x="62.9" y="164.3">R435</text>
<text x="63.1" y="167.9">R401</text>
<text x="68.2" y="165.3" transform="rotate(90 68.2 165.3)">C405 R452</text>
<text x="80.8" y="162.6" transform="rotate(90 80.8 162.6)">R425R426</text>
<text x="115.5" y="165.2">C300</text>
<text x="115.5" y="163.1">C319</text>
<text x="51.6" y="168.7" transform="rotate(90 51.6 168.7)">R402</text>
<text x="66" y="169.8" transform="rotate(90 66 169.8)">R451</text>
<text x="116.6" y="169.2" transform="rotate(90 116.6 169.2)">C216</text>
<text x="131.8" y="168.3">C302</text>
<text x="132" y="169.1" transform="rotate(90 132 169.1)">C217</text>
<text x="133.9" y="169.1" transform="rotate(90 133.9 169.1)">C215</text>
<text x="136.7" y="169.1" transform="rotate(90 136.7 169.1)">C202</text>
<text x="138.6" y="169.1" transform="rotate(90 138.6 169.1)">C203</text>
<text x="140.6" y="169.1" transform="rotate(90 140.6 169.1)">C209</text>
<text x="142.7" y="169.1" transform="rotate(90 142.7 169.1)">C208</text>
<text x="144.7" y="169.1" transform="rotate(90 144.7 169.1)">C206</text>
<text x="146.7" y="169.1" transform="rotate(90 146.7 169.1)">C207</text>
<text x="147.4" y="168.1">R212</text>
<text x="148.7" y="169.1" transform="rotate(90 148.7 169.1)">C200</text>
<text x="150.6" y="169.1" transform="rotate(90 150.6 169.1)">C201</text>
<text x="152.9" y="169.1" transform="rotate(90 152.9 169.1)">R203</text>
<text x="155.9" y="170.7">R204</text>
<text x="155.9" y="172.7">R216</text>
<text x="160.2" y="178.5">R217</text>
<text x="160.2" y="176.6">R218</text>
<text x="48" y="183.4" transform="rotate(90 48 183.4)">R409 R410</text>
<text x="74.1" y="182.5">C413R417</text>
<text x="74.1" y="184.4">R400C422</text>
<text x="160.2" y="180.5">C204</text>
<text x="160.2" y="182.5">C205</text>
<text x="160.5" y="184.6">R537</text>
<text x="74.1" y="189.7">R427</text>
<text x="74.1" y="191.8">R429</text>
<text x="81.2" y="188.5" transform="rotate(90 81.2 188.5)">C403</text>
<text x="86.4" y="190.6">C430</text>
<text x="96.6" y="190.6">C429R416C428</text>
<text x="109.9" y="190.9">R430</text>
<text x="160.2" y="187.1">R221</text>
<text x="58.6" y="196.3" transform="rotate(90 58.6 196.3)">C425</text>
<text x="60.7" y="196.3" transform="rotate(90 60.7 196.3)">C426</text>
<text x="62.6" y="196.3" transform="rotate(90 62.6 196.3)">R415</text>
<text x="64.7" y="196.3" transform="rotate(90 64.7 196.3)">C427</text>
<text x="66.8" y="196.3" transform="rotate(90 66.8 196.3)">R411</text>
<text x="68.8" y="196.3" transform="rotate(90 68.8 196.3)">R418</text>
<text x="109.9" y="192.9">C432</text>
<text x="160.1" y="193.1" transform="rotate(90 160.1 193.1)">R210R213R214R215R220R208R207</text>
<text x="160.2" y="192.2">R209</text>
<text x="59.1" y="202">R428</text>
<text x="70" y="200.7" transform="rotate(90 70 200.7)">C420R408</text>
<text x="100.6" y="203.3" transform="rotate(90 100.6 203.3)">R502</text>
<text x="102.8" y="203.3" transform="rotate(90 102.8 203.3)">R503</text>
<text x="104.9" y="203.3" transform="rotate(90 104.9 203.3)">R504</text>
<text x="106.6" y="206.8">R509R202</text>
<text x="110.6" y="204.8">R222</text>
<text x="68.5" y="219.1">R450</text>
<text x="68.8" y="216.1">C417</text>
<text x="125.2" y="219.8">R500 R223</text>
<text x="145.1" y="219.2" transform="rotate(90 145.1 219.2)">R200 C212</text>
<text x="106.1" y="222.2" transform="rotate(90 106.1 222.2)">C505</text>
<text x="116.9" y="227.5">R501R505</text>
<text x="89.4" y="229.2" transform="rotate(90 89.4 229.2)">R535</text>
<text x="109.7" y="228.5">R513</text>
<text x="140.9" y="239.2" transform="rotate(90 140.9 239.2)">R117</text>
<text x="142.9" y="239.2" transform="rotate(90 142.9 239.2)">C140</text>
<text x="155.6" y="239.2" transform="rotate(90 155.6 239.2)">C138</text>
<text x="157.6" y="239.2" transform="rotate(90 157.6 239.2)">C137</text>
<text x="74.2" y="242.7">C519</text>
<text x="79.3" y="241.3" transform="rotate(90 79.3 241.3)">C517R522</text>
<text x="81.3" y="248.6">C518</text>
<text x="86.7" y="250.5">R516</text>
<text x="86.7" y="248.5">R536</text>
<text x="73.5" y="256.1">R523R506</text>
<text x="86.7" y="252.4">R517</text>
<text x="86.7" y="254.2">R521</text>
</g>
<g font-size="1.9" fill="#f00">
<text x="49.1" y="53.3">C457</text>
<text x="58" y="53.2">C456</text>
<text x="116.1" y="70.9" transform="rotate(90 116.1 70.9)">C101</text>
<text x="132.6" y="74.5" transform="rotate(90 132.6 74.5)">C134L111</text>
<text x="151.3" y="145.6">R311</text>
<text x="73" y="228.3">R520</text>
</g>
<g font-size="1.6" fill="#f00">
<text x="82.4" y="112">AS2</text>
<text x="70" y="116">AS3</text>
<text x="58.2" y="129.1">AMP</text>
</g>
<g font-size="1" fill="#f00">
<text x="111.1" y="148.7">BP_VF</text>
<text x="80.1" y="161.4">L_REN</text>
</g>
</svg>
